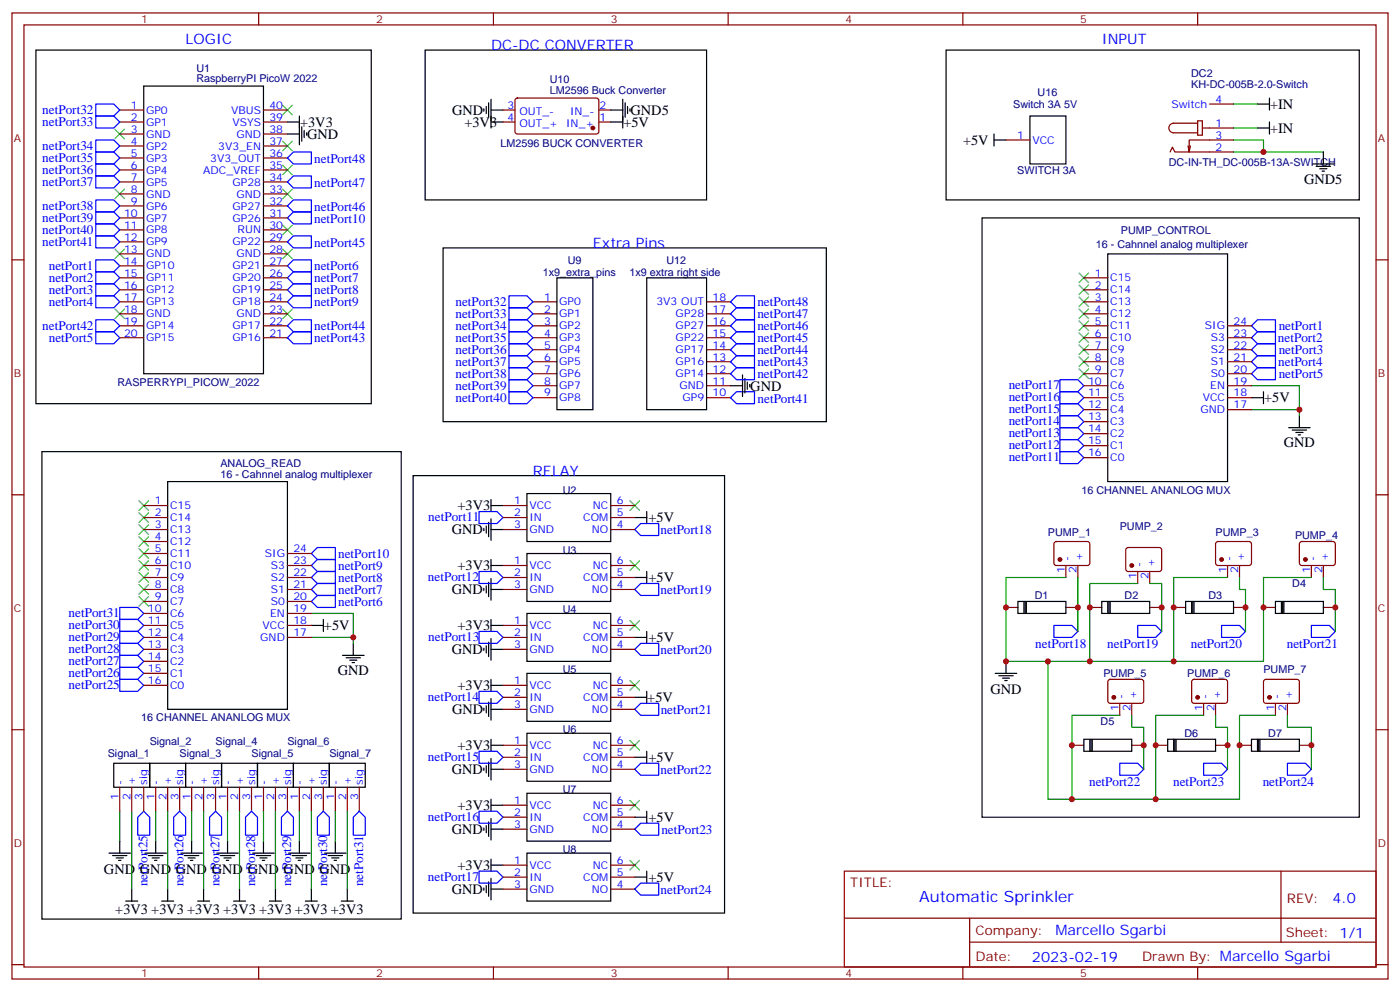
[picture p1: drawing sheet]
<svg xmlns="http://www.w3.org/2000/svg" width="412mm" height="292mm" viewBox="0 0 412 292" stroke-linecap="round" stroke-linejoin="round" font-family="sans-serif">
<g fill="none" stroke="#870000" stroke-width=".35">
<path d="M3.5 3.8h405.4v284.3h-405.4zM7.1 7.3h398.2v277.3h-398.2zM76.2 3.8v3.5M145.3 3.8v3.5M214.5 3.8v3.5M283.6 3.8v3.5M352.8 3.8v3.5M35.3 32.4h7M35.3 35.9h7M35.3 39.4h7M77.6 32.4h7.1M77.6 35.9h7.1"/>
<path d="M77.6 39.4h7.1M148.2 32.4h3.5M148.2 35.9h3.5M151.9 29.1l.5-.2h23.6l.4 .7-.1 9.4-.6 .4h-23.6l-.4-.7v-9.1zM176.4 32.4h3.5M176.4 35.9h3.5M352.8 35.6h1.4v4.2h-1.4zM352.8 36.3h-7.1a1.41 1.41 0 0 0-1.4 1.4 1.41 1.41 0 0 0 1.4 1.4h7.1M354.2 37.7h9.2M356.3 30.6h7.1M35.3 43h7M35.3 46.5h7"/>
<path d="M35.3 50h7M35.3 53.6h7M35.3 57.1h7M77.6 43h7.1M77.6 46.5h7.1M77.6 50h7.1M77.6 53.6h7.1M77.6 57.1h7.1M296.3 41.2h7.1M344.7 44.7l.7-1.4 .7 1.4h17.3M350.7 43l-.4 1.7M363.4 41.2h-13.1v3.5l-.3-1.7"/>
<path d="M3.5 76.5h3.6M35.3 60.6h7M35.3 64.1h7M35.3 67.7h7M35.3 71.2h7M35.3 74.7h7M35.3 78.2h7M77.6 60.6h7.1M77.6 64.1h7.1M77.6 67.7h7.1M77.6 71.2h7.1M77.6 74.7h7.1"/>
<path d="M77.6 78.2h7.1M405.3 76.5h3.6M35.3 81.8h7M35.3 85.3h7M35.3 88.8h7M35.3 92.4h7M35.3 95.9h7M35.3 99.4h7M77.6 81.8h7.1M77.6 85.3h7.1M77.6 88.8h7.1M77.6 92.4h7.1"/>
<path d="M77.6 95.9h7.1M77.6 99.4h7.1M157 88.8h7M157 92.4h7M157 95.9h7M157 99.4h7M208.1 88.8h7.1M208.1 92.4h7.1M208.1 95.9h7.1M208.1 99.4h7.1M319.3 81.8h7M319.3 85.3h7"/>
<path d="M319.3 88.8h7M319.3 92.4h7M319.3 95.9h7M319.3 99.4h7M361.6 95.9h7.1M361.6 99.4h7.1M157 102.9h7M157 106.5h7M157 110h7M157 113.5h7M157 117.1h7M208.1 102.9h7.1"/>
<path d="M208.1 106.5h7.1M208.1 110h7.1M208.1 113.5h7.1M208.1 117.1h7.1M319.3 102.9h7M319.3 106.5h7M319.3 110h7M319.3 113.5h7M319.3 117.1h7M361.6 102.9h7.1M361.6 106.5h7.1M361.6 110h7.1"/>
<path d="M361.6 113.5h7.1M361.6 117.1h7.1M319.3 120.6h7M319.3 124.1h7M319.3 127.6h7M319.3 131.2h7M319.3 134.7h7M361.6 120.6h7.1M3.5 145.6h3.6M42.3 148.8h7.1M42.3 152.3h7.1M42.3 155.9h7.1"/>
<path d="M42.3 159.4h7.1M148.2 148.8h7M148.2 152.3h7M148.2 155.9h7M179.9 148.8h7.1M179.9 152.3h7.1M179.9 155.9h7.1M310.7 159.6l.4-.2h9.5l.4 .7v5.9l-.7 .4h-9.4l-.5-.7v-5.6zM358.3 159.6l.5-.2h9.4l.5 .7-.1 5.9-.7 .4h-9.4l-.4-.7v-5.6zM383 159.6l.5-.2h9.4l.4 .7v5.9l-.7 .4h-9.4l-.4-.7v-5.6zM405.3 145.6h3.6M42.3 166.4h7.1"/>
<path d="M42.3 170h7.1M42.3 173.5h7.1M42.3 162.9h7.1M42.3 177h7.1M84.7 166.4h7M84.7 170h7M84.7 173.5h7M84.7 162.9h7M84.7 177h7M148.2 166.4h7M148.2 170h7M148.2 173.5h7"/>
<path d="M179.9 166.4h7.1M179.9 170h7.1M179.9 173.5h7.1M296.3 178.8h3.6M314 166.4v3.6M314 178.8h3.5M317.5 166.4v3.6M321 178.8h3.6M331.8 161.4l.5-.3 9.5 .1 .4 .7-.1 5.9-.6 .4-9.5-.1-.4-.6v-5.6zM335.1 168.2v3.5M338.7 168.2v3.5M338.7 178.8h3.5"/>
<path d="M345.7 178.8h3.5M361.6 166.4v3.6M363.4 178.8h3.5M365.1 166.4v3.6M372.2 178.8h3.5M386.3 166.4v3.6M389.8 166.4v3.6M389.8 178.8h3.5M42.3 184.1h7.1M42.3 187.6h7.1M42.3 191.1h7.1M42.3 180.6h7.1"/>
<path d="M42.3 194.7h7.1M42.3 198.2h7.1M84.7 184.1h7M84.7 187.6h7M84.7 180.6h7M148.2 184.1h7M148.2 187.6h7M148.2 191.1h7M179.9 184.1h7.1M179.9 187.6h7.1M179.9 191.1h7.1M3.5 214.8h3.6"/>
<path d="M42.3 201.7h7.1M148.2 201.7h7M148.2 205.2h7M148.2 208.8h7M148.2 219.4h7M179.9 201.7h7.1M179.9 205.2h7.1M179.9 208.8h7.1M179.9 219.4h7.1M315.7 219.4h3.6M326.6 200.2l.4-.2h9.5l.4 .7-.1 5.9-.6 .4-9.4-.1-.5-.6v-5.6zM329.8 207v3.5"/>
<path d="M333.4 207v3.5M333.4 219.4h3.5M340.4 219.4h3.6M351.2 200.2l.5-.2h9.5l.4 .7-.1 5.9-.6 .4-9.5-.1-.4-.6v-5.6zM354.5 207v3.5M358.1 207v3.5M358.1 219.4h3.5M365.1 219.4h3.6M372.4 200.2l.5-.2h9.4l.5 .7-.1 5.9-.6 .4-9.5-.1-.4-.6v-5.6zM375.7 207v3.5M379.2 207v3.5M382.8 219.4h3.5"/>
<path d="M405.3 214.8h3.6M35.3 231.7v7.1M38.8 231.7v7.1M42.3 231.7v7.1M45.9 231.7v7.1M49.4 231.7v7.1M52.9 231.7v7.1M56.4 231.7v7.1M60 231.7v7.1M63.5 231.7v7.1M67 231.7v7.1M70.6 231.7v7.1"/>
<path d="M74.1 231.7v7.1M77.6 231.7v7.1M81.1 231.7v7.1M84.7 231.7v7.1M88.2 231.7v7.1M91.7 231.7v7.1M95.2 231.7v7.1M98.8 231.7v7.1M102.3 231.7v7.1M105.8 231.7v7.1M148.2 222.9h7M148.2 226.4h7"/>
<path d="M148.2 237h7M179.9 222.9h7.1M179.9 226.4h7.1M179.9 237h7.1M148.2 240.5h7M148.2 244.1h7M148.2 254.6h7M148.2 258.2h7M179.9 240.5h7.1M179.9 244.1h7.1M179.9 254.6h7.1M179.9 258.2h7.1"/>
<path d="M248.7 256.4h156.6v28.2h-156.6zM377.3 256.4v20.9M148.2 261.7h7M179.9 261.7h7.1M248.7 270.2h156.5M285.6 277.3h119.6M285.6 270.2v14.2M3.5 283.9h3.6M76.2 284.6v3.5M145.3 284.6v3.5M214.5 284.6v3.5M283.6 284.6v3.5"/>
<path d="M352.8 284.6v3.5M405.3 283.9h3.6"/>
</g>
<g fill="none" stroke="#00f" stroke-width=".35">
<path d="M28.2 30.6h5.3l1.8 1.8-1.8 1.7h-5.3zM28.2 34.1h5.3l1.8 1.8-1.8 1.8h-5.3zM28.2 41.2h5.3l1.8 1.8-1.8 1.7h-5.3zM28.2 44.7h5.3l1.8 1.8-1.8 1.8h-5.3zM28.2 48.3h5.3l1.8 1.7-1.8 1.8h-5.3zM28.2 51.8h5.3l1.8 1.8-1.8 1.7h-5.3zM28.2 58.8h5.3l1.8 1.8-1.8 1.8h-5.3zM84.7 53.6l1.7-1.8h5.3v3.5h-5.3zM84.7 46.5l1.7-1.8h5.3v3.6h-5.3zM28.2 76.5h5.3l1.8 1.7-1.8 1.8h-5.3zM28.2 62.4h5.3l1.8 1.7-1.8 1.8h-5.3zM28.2 65.9h5.3l1.8 1.8-1.8 1.7h-5.3z"/>
<path d="M28.2 69.4h5.3l1.8 1.8-1.8 1.8h-5.3zM84.7 78.2l1.7-1.7h5.3v3.5h-5.3zM84.7 64.1l1.7-1.7h5.3v3.5h-5.3zM84.7 71.2l1.7-1.8h5.3v3.6h-5.3zM84.7 60.6l1.7-1.8h5.3v3.6h-5.3zM28.2 97.6h5.3l1.8 1.8-1.8 1.8h-5.3zM28.2 87.1h5.3l1.8 1.7-1.8 1.8h-5.3zM28.2 83.5h5.3l1.8 1.8-1.8 1.8h-5.3zM28.2 80h5.3l1.8 1.8-1.8 1.7h-5.3zM28.2 94.1h5.3l1.8 1.8-1.8 1.7h-5.3zM84.7 81.8l1.7-1.8h5.3v3.5h-5.3zM84.7 85.3l1.7-1.8h5.3v3.6h-5.3z"/>
<path d="M84.7 88.8l1.7-1.7h5.3v3.5h-5.3zM84.7 95.9l1.7-1.8h5.3v3.5h-5.3zM86.4 97.6h5.3v3.6h-5.3l-1.7-1.8zM149.9 87.1h5.3l1.8 1.7-1.8 1.8h-5.3zM149.9 90.6h5.3l1.8 1.8-1.8 1.7h-5.3zM149.9 94.1h5.3l1.8 1.8-1.8 1.7h-5.3zM149.9 97.6h5.3l1.8 1.8-1.8 1.8h-5.3zM215.2 88.8l1.8-1.7h5.2v3.5h-5.2zM215.2 92.4l1.8-1.8h5.2v3.5h-5.2zM215.2 95.9l1.8-1.8h5.2v3.5h-5.2zM217 97.6h5.2v3.6h-5.2l-1.8-1.8zM370.4 94.1h5.3v3.5h-5.3l-1.7-1.7z"/>
<path d="M370.4 97.6h5.3v3.6h-5.3l-1.7-1.8zM149.9 101.2h5.3l1.8 1.7-1.8 1.8h-5.3zM149.9 104.7h5.3l1.8 1.8-1.8 1.7h-5.3zM149.9 108.2h5.3l1.8 1.8-1.8 1.8h-5.3zM149.9 111.8h5.3l1.8 1.7-1.8 1.8h-5.3zM149.9 115.3h5.3l1.8 1.8-1.8 1.7h-5.3zM215.2 102.9l1.8-1.7h5.2v3.5h-5.2zM215.2 106.5l1.8-1.8h5.2v3.5h-5.2zM215.2 110l1.8-1.8h5.2v3.6h-5.2zM217 115.3h5.2v3.5h-5.2l-1.8-1.7zM312.2 118.8h5.3l1.8 1.8-1.8 1.7h-5.3zM312.2 115.3h5.3l1.8 1.8-1.8 1.7h-5.3z"/>
<path d="M312.2 111.8h5.3l1.8 1.7-1.8 1.8h-5.3zM368.7 102.9l1.7-1.7h5.3v3.5h-5.3zM368.7 110l1.7-1.8h5.3v3.6h-5.3zM370.4 104.7h5.3v3.5h-5.3l-1.7-1.7zM312.2 132.9h5.3l1.8 1.8-1.8 1.8h-5.3zM312.2 129.4h5.3l1.8 1.8-1.8 1.7h-5.3zM312.2 125.9h5.3l1.8 1.7-1.8 1.8h-5.3zM312.2 122.3h5.3l1.8 1.8-1.8 1.8h-5.3zM141.1 150.6h5.3l1.8 1.7-1.8 1.8h-5.3zM187 155.9l1.7-1.8h5.3v3.5h-5.3zM35.3 178.8h5.3l1.7 1.8-1.7 1.7h-5.3zM91.7 162.9l1.8-1.8h5.3v3.6h-5.3z"/>
<path d="M91.7 177l1.8-1.7h5.3v3.5h-5.3zM91.7 173.5l1.8-1.8h5.3v3.6h-5.3zM93.5 168.2h5.3v3.5h-5.3l-1.8-1.7zM93.5 164.7h5.3v3.5h-5.3l-1.8-1.8zM141.1 168.2h5.3l1.8 1.8-1.8 1.7h-5.3zM187 173.5l1.7-1.8h5.3v3.6h-5.3zM35.3 200h5.3l1.7 1.7-1.7 1.8h-5.3zM35.3 196.4h5.3l1.7 1.8-1.7 1.8h-5.3zM35.3 192.9h5.3l1.7 1.8-1.7 1.7h-5.3zM35.3 189.4h5.3l1.7 1.7-1.7 1.8h-5.3zM35.3 185.8h5.3l1.7 1.8-1.7 1.8h-5.3zM35.3 182.3h5.3l1.7 1.8-1.7 1.7h-5.3z"/>
<path d="M141.1 185.8h5.3l1.8 1.8-1.8 1.8h-5.3zM187 191.1l1.7-1.7h5.3v3.5h-5.3zM310.4 184.1h5.3l1.8 1.7-1.8 1.8h-5.3zM335.1 184.1h5.3l1.8 1.7-1.8 1.8h-5.3zM359.8 184.1h5.3l1.8 1.7-1.8 1.8h-5.3zM386.3 184.1h5.3l1.7 1.7-1.7 1.8h-5.3zM141.1 203.5h5.3l1.8 1.7-1.8 1.8h-5.3zM187 208.8l1.7-1.8h5.3v3.5h-5.3zM42.3 238.8l1.8 1.7v5.3h-3.5v-5.3zM52.9 238.8l1.8 1.7v5.3h-3.5v-5.3zM63.5 238.8l1.8 1.7v5.3h-3.6v-5.3zM74.1 238.8l1.7 1.7v5.3h-3.5v-5.3z"/>
<path d="M84.7 238.8l1.7 1.7v5.3h-3.5v-5.3zM95.2 238.8l1.8 1.7v5.3h-3.5v-5.3zM105.8 238.8l1.8 1.7v5.3h-3.5v-5.3zM141.1 221.1h5.3l1.8 1.8-1.8 1.7h-5.3zM141.1 238.8h5.3l1.8 1.7-1.8 1.8h-5.3zM187 226.4l1.7-1.8h5.3v3.6h-5.3zM329.8 224.6h5.3l1.8 1.8-1.8 1.8h-5.3zM354.5 224.6h5.3l1.8 1.8-1.8 1.8h-5.3zM379.2 224.6h5.3l1.8 1.8-1.8 1.8h-5.3zM141.1 256.4h5.3l1.8 1.8-1.8 1.7h-5.3zM187 244.1l1.7-1.8h5.3v3.5h-5.3zM188.7 259.9h5.3v3.6h-5.3l-1.7-1.8z"/>
</g>
<g fill="none" stroke="#000" stroke-width=".35">
<path d="M10.6 14.7h98.8v104.1h-98.8zM125.2 14.7h82.9v44.1h-82.9zM278.7 14.7h121.7v44.1h-121.7zM42.3 25.3h35.3v84.7h-35.3zM84.7 35.9h3.5M84.7 39.4h3.5M88.2 34.1v8.5M88.9 37.3v4.3M89.6 38.4v2.1M90.3 39.1v.7M142.5 32v.7M143.2 31.3v2.1"/>
<path d="M143.9 30.3v4.2M144.6 29.2v8.5M144.6 35.9h3.6M144.6 32.4h3.6M179.9 35.9h3.5M179.9 32.4h3.5M183.4 29.2v8.5M184.1 30.3v4.2M184.9 31.3v2.1M185.6 32v.7M292.8 39.4v3.6M303.4 34.1h10.6v14.2h-10.6z"/>
<path d="M370.4 37.7h3.5M370.4 30.6h3.5M373.9 28.9v3.5M373.9 35.9v3.5M292.8 41.2h3.5M386.6 48.3h6.4M387.7 49h4.2M388.8 49.7h2.1M389.5 50.4h.7M389.8 44.7v3.6M130.5 73h112.9v51.1h-112.9zM289.3 64.1h111.1v176.4h-111.1z"/>
<path d="M326.3 74.7h35.3v67h-35.3zM164 81.8h10.6v38.8h-10.6zM190.5 81.8h17.6v38.8h-17.6zM215.2 113.5h3.5M218.7 110.3v6.4M219.4 111.4v4.2M220.1 112.5v2.1M220.8 113.2v.7M368.7 117.1h3.5M372.2 115.3v3.5M12.3 132.9h105.9v137.6h-105.9zM121.7 140h91.7v128.7h-91.7z"/>
<path d="M379.6 125.9h6.3M380.6 126.6h4.3M381.7 127.3h2.1M382.4 128h.7M382.8 122.3v3.6M49.4 141.7h35.3v67.1h-35.3zM142.5 155.5v.7M143.2 154.8v2.1M143.9 153.7v4.3M144.6 155.9h3.6M144.6 147v3.6M144.6 152.7v6.3"/>
<path d="M144.6 148.8h3.6M155.2 145.3h24.7v14.1h-24.7zM187 152.3h3.5M190.5 150.6v3.5M142.5 173.1v.7M143.2 172.4v2.2M143.9 171.4v4.2M144.6 164.7v3.5M144.6 170.3v6.4M144.6 173.5h3.6M144.6 166.4h3.6M155.2 162.9h24.7v14.1h-24.7z"/>
<path d="M187 170h3.5M190.5 168.2v3.5M299.9 177h14.1v3.6h-14.1zM301.6 177v3.6M302 177v3.6M302.3 177v3.6M324.6 177h14.1v3.6h-14.1zM326.3 177v3.6M326.7 177v3.6M327 177v3.6M349.2 177h14.2v3.6h-14.2zM351 177v3.6"/>
<path d="M351.4 177v3.6M351.7 177v3.6M375.7 177h14.1v3.6h-14.1zM377.5 177v3.6M377.8 177v3.6M378.2 177v3.6M91.7 184.1h3.5M95.2 182.3v3.5M100.9 192.9h6.3M102 193.6h4.2M103 194.3h2.1M103.7 195h.7"/>
<path d="M104.1 189.4v3.5M142.5 190.8v.7M143.2 190.1v2.1M143.9 189v4.3M144.6 184.1h3.6M144.6 182.3v3.5M144.6 188v6.3M144.6 200v3.5M144.6 191.1h3.6M155.2 180.6h24.7v14.1h-24.7zM155.2 198.2h24.7v14.1h-24.7zM187 187.6h3.5"/>
<path d="M190.5 185.8v3.6M293.2 198.2h6.3M294.2 198.9h4.2M295.3 199.6h2.1M296.3 194.7v3.5M142.5 208.4v.7M143.2 207.7v2.1M143.9 206.7v4.2M144.6 205.6v6.3M144.6 217.6v3.5M144.6 208.8h3.6M144.6 201.7h3.6"/>
<path d="M144.6 219.4h3.6M155.2 215.8h24.7v14.1h-24.7zM187 205.2h3.5M190.5 203.5v3.5M296 200.3h.7M319.3 217.6h14.1v3.5h-14.1zM321 217.6v3.5M321.4 217.6v3.5M321.7 217.6v3.5M344 217.6h14.1v3.5h-14.1zM345.7 217.6v3.5M346.1 217.6v3.5"/>
<path d="M346.4 217.6v3.5M368.7 217.6h14.1v3.5h-14.1zM370.4 217.6v3.5M370.8 217.6v3.5M371.1 217.6v3.5M33.5 224.6h10.6v7.1h-10.6zM44.1 224.6h10.6v7.1h-10.6zM54.7 224.6h10.6v7.1h-10.6zM65.3 224.6h10.5v7.1h-10.5zM75.8 224.6h10.6v7.1h-10.6zM86.4 224.6h10.6v7.1h-10.6zM97 224.6h10.6v7.1h-10.6z"/>
<path d="M142.5 226.1v.7M143.2 225.4v2.1M143.9 224.3v4.2M144.6 223.2v6.4M144.6 235.2v3.6M144.6 226.4h3.6M144.6 237h3.6M155.2 233.5h24.7v14.1h-24.7zM187 222.9h3.5M190.5 221.1v3.5M190.5 238.8v3.5M32.1 251.1h6.4"/>
<path d="M33.2 251.8h4.2M34.2 252.5h2.1M34.9 253.2h.7M35.3 247.6v3.5M42.7 251.1h6.3M43.7 251.8h4.3M44.8 252.5h2.1M45.5 253.2h.7M45.9 247.6v3.5M53.3 251.1h6.3M54.3 251.8h4.3M55.4 252.5h2.1"/>
<path d="M56.1 253.2h.7M56.4 247.6v3.5M63.9 251.1h6.3M64.9 251.8h4.2M66 252.5h2.1M66.7 253.2h.7M67 247.6v3.5M74.4 251.1h6.4M75.5 251.8h4.2M76.6 252.5h2.1M77.3 253.2h.7M77.6 247.6v3.5"/>
<path d="M85 251.1h6.4M86.1 251.8h4.2M87.1 252.5h2.2M87.8 253.2h.7M88.2 247.6v3.5M95.6 251.1h6.4M96.7 251.8h4.2M97.7 252.5h2.1M98.4 253.2h.7M98.8 247.6v3.5M142.5 243.7v.7M143.2 243v2.1"/>
<path d="M143.9 241.9v4.3M143.9 259.6v4.2M144.6 240.9v6.3M144.6 252.9v3.5M144.6 258.5v6.4M144.6 244.1h3.6M144.6 254.6h3.6M155.2 251.1h24.7v14.1h-24.7zM187 240.5h3.5M187 258.2h3.5M190.5 256.4v3.5M37 265.2h3.6"/>
<path d="M38.8 261.7v3.5M47.6 265.2h3.6M49.4 261.7v3.5M58.2 265.2h3.5M60 261.7v3.5M68.8 265.2h3.5M70.6 261.7v3.5M79.4 265.2h3.5M81.1 261.7v3.5M90 265.2h3.5M91.7 261.7v3.5M100.5 265.2h3.6"/>
<path d="M102.3 261.7v3.5M142.5 261.3v.7M143.2 260.6v2.1M144.6 261.7h3.6"/>
</g>
<g fill="none" stroke="#008700" stroke-width=".35">
<path d="M363.4 30.6h7M363.4 37.7h7M363.4 41.2h8.8v3.5M363.4 44.7h26.4M368.7 113.5h14.1v8.8M368.7 120.6h14.1M314 170h-17.7v24.7h75.9v-24.7h14.1M317.5 170v15.8M335.1 171.7h-14.1v23M338.7 171.7h3.5v14.1M361.6 170h-15.9v24.7M365.1 170v3.5h1.8v12.3"/>
<path d="M389.8 170v3.5h3.5v12.3M91.7 180.6h12.4v8.8M91.7 187.6h12.4M308.7 194.7v40.5h56.4v-24.7h10.6M329.8 210.5h-14.1v24.7M333.4 210.5v3.6h3.5v12.3M354.5 210.5h-14.1v24.7M358.1 210.5v3.6h3.5v12.3M379.2 210.5v3.6h7.1v12.3M35.3 238.8v8.8M38.8 238.8v22.9M45.9 238.8v8.8"/>
<path d="M49.4 238.8v22.9M56.4 238.8v8.8M60 238.8v22.9M67 238.8v8.8M70.6 238.8v22.9M77.6 238.8v8.8M81.1 238.8v22.9M88.2 238.8v8.8M91.7 238.8v22.9M98.8 238.8v8.8M102.3 238.8v22.9"/>
</g>
<g fill="#870000" stroke="#870000" stroke-width=".35">
<circle cx="312.2" cy="164.7" r=".53"/>
<circle cx="333.4" cy="166.4" r=".53"/>
<circle cx="359.8" cy="164.7" r=".53"/>
<circle cx="384.5" cy="164.7" r=".53"/>
<circle cx="328.1" cy="205.2" r=".53"/>
<circle cx="352.8" cy="205.2" r=".53"/>
<circle cx="373.9" cy="205.2" r=".53"/>
<circle cx="174.6" cy="37.7" r=".53"/>
</g>
<g fill="none" stroke="#3c3" stroke-width=".35">
<path d="M33.9 38l2.8 2.9M36.7 38l-2.8 2.9M83.3 31l2.8 2.8M86.1 31l-2.8 2.8M33.9 55.7l2.8 2.8M36.7 55.7l-2.8 2.8M83.3 41.6l2.8 2.8M83.3 48.6l2.8 2.8M83.3 55.7l2.8 2.8M86.1 41.6l-2.8 2.8M86.1 48.6l-2.8 2.8M86.1 55.7l-2.8 2.8"/>
<path d="M33.9 73.3l2.8 2.8M36.7 73.3l-2.8 2.8M83.3 66.3l2.8 2.8M83.3 73.3l2.8 2.8M86.1 66.3l-2.8 2.8M86.1 73.3l-2.8 2.8M33.9 90.9l2.8 2.9M36.7 90.9l-2.8 2.9M83.3 90.9l2.8 2.9M86.1 90.9l-2.8 2.9M317.9 80.4l2.8 2.8M317.9 83.9l2.8 2.8"/>
<path d="M317.9 87.4l2.8 2.8M317.9 90.9l2.8 2.9M317.9 94.5l2.8 2.8M317.9 98l2.8 2.8M320.7 80.4l-2.8 2.8M320.7 83.9l-2.8 2.8M320.7 87.4l-2.8 2.8M320.7 90.9l-2.8 2.9M320.7 94.5l-2.8 2.8M320.7 98l-2.8 2.8M317.9 101.5l2.8 2.9M317.9 105.1l2.8 2.8"/>
<path d="M317.9 108.6l2.8 2.8M320.7 101.5l-2.8 2.9M320.7 105.1l-2.8 2.8M320.7 108.6l-2.8 2.8M40.9 147.4l2.8 2.8M40.9 150.9l2.8 2.8M40.9 154.4l2.8 2.9M40.9 158l2.8 2.8M43.7 147.4l-2.8 2.8M43.7 150.9l-2.8 2.8M43.7 154.4l-2.8 2.9M43.7 158l-2.8 2.8"/>
<path d="M185.6 147.4l2.8 2.8M188.4 147.4l-2.8 2.8M40.9 161.5l2.8 2.8M40.9 165l2.8 2.9M40.9 168.6l2.8 2.8M40.9 172.1l2.8 2.8M40.9 175.6l2.8 2.8M43.7 161.5l-2.8 2.8M43.7 165l-2.8 2.9M43.7 168.6l-2.8 2.8M43.7 172.1l-2.8 2.8M43.7 175.6l-2.8 2.8"/>
<path d="M185.6 165l2.8 2.9M188.4 165l-2.8 2.9M185.6 182.7l2.8 2.8M188.4 182.7l-2.8 2.8M185.6 200.3l2.8 2.8M185.6 217.9l2.8 2.9M188.4 200.3l-2.8 2.8M188.4 217.9l-2.8 2.9M185.6 235.6l2.8 2.8M188.4 235.6l-2.8 2.8M185.6 253.2l2.8 2.8M188.4 253.2l-2.8 2.8"/>
</g>
<g fill="#c00">
<circle cx="382.8" cy="120.6" r=".88"/>
<circle cx="104.1" cy="187.6" r=".88"/>
<circle cx="372.2" cy="44.7" r=".88"/>
<circle cx="386.3" cy="219.4" r=".88"/>
<circle cx="361.6" cy="219.4" r=".88"/>
<circle cx="336.9" cy="219.4" r=".88"/>
<circle cx="393.3" cy="178.8" r=".88"/>
<circle cx="366.9" cy="178.8" r=".88"/>
<circle cx="342.2" cy="178.8" r=".88"/>
<circle cx="317.5" cy="178.8" r=".88"/>
<circle cx="340.4" cy="219.4" r=".88"/>
<circle cx="315.7" cy="219.4" r=".88"/>
<circle cx="372.2" cy="178.8" r=".88"/>
<circle cx="345.7" cy="178.8" r=".88"/>
<circle cx="321" cy="178.8" r=".88"/>
<circle cx="296.3" cy="194.7" r=".88"/>
<circle cx="345.7" cy="194.7" r=".88"/>
<circle cx="321" cy="194.7" r=".88"/>
<circle cx="308.7" cy="194.7" r=".88"/>
<circle cx="340.4" cy="235.2" r=".88"/>
<circle cx="315.7" cy="235.2" r=".88"/>
<circle cx="365.1" cy="219.4" r=".88"/>
<circle cx="296.3" cy="178.8" r=".88"/>
</g>
<text font-size="4.6" fill="#00f" x="270.8" y="265.4">Automatic Sprinkler</text>
<g font-size="4.2" fill="#00f">
<text x="54.7" y="13">LOGIC</text>
<text x="144.6" y="14.7">DC-DC CONVERTER</text>
<text x="324.6" y="13">INPUT</text>
<text x="174.6" y="73">Extra Pins</text>
<text x="157" y="140">RELAY</text>
<text x="392.5" y="265.7">4.0</text>
<text x="310.9" y="275.2">Marcello Sgarbi</text>
<text x="304" y="283">2023-02-19</text>
</g>
<g font-size="4.2">
<text x="133.2" y="33.8">GND</text>
<text x="185.7" y="33.8">GND5</text>
<text x="374.1" y="32">+IN</text>
<text x="88.4" y="37.3">+3V3</text>
<text x="90.5" y="40.9">GND</text>
<text x="136.8" y="37.3">+3V3</text>
<text x="183.6" y="37.3">+5V</text>
<text x="374.1" y="39.1">+IN</text>
<text x="283.7" y="42.6">+5V</text>
<text x="384.2" y="54.3">GND5</text>
<text x="221" y="114.9">GND</text>
<text x="372.4" y="118.4">+5V</text>
<text x="378.2" y="131.5">GND</text>
<text x="134.8" y="150.2">+3V3</text>
<text x="191" y="153.7">+5V</text>
<text x="133.1" y="157.3">GND</text>
<text x="134.8" y="167.9">+3V3</text>
<text x="191" y="171.4">+5V</text>
<text x="133.1" y="174.9">GND</text>
<text x="95.4" y="185.5">+5V</text>
<text x="134.8" y="185.5">+3V3</text>
<text x="191" y="189">+5V</text>
<text x="133.1" y="192.5">GND</text>
<text x="99.5" y="198.5">GND</text>
<text x="134.8" y="203.1">+3V3</text>
<text x="190.7" y="206.7">+5V</text>
<text x="291.7" y="204.2">GND</text>
<text x="133.2" y="210.2">GND</text>
<text x="134.8" y="220.8">+3V3</text>
<text x="133.1" y="227.8">GND</text>
<text x="191" y="224.3">+5V</text>
<text x="134.8" y="238.4">+3V3</text>
<text x="133.1" y="245.5">GND</text>
<text x="191" y="241.9">+5V</text>
<text x="30.6" y="257.3">GND</text>
<text x="41.2" y="257.3">GND</text>
<text x="51.8" y="257.3">GND</text>
<text x="62.4" y="257.3">GND</text>
<text x="73" y="257.3">GND</text>
<text x="83.5" y="257.3">GND</text>
<text x="94.1" y="257.3">GND</text>
<text x="134.8" y="256">+3V3</text>
<text x="133.1" y="263.1">GND</text>
<text x="191" y="259.6">+5V</text>
<text x="34" y="269.1">+3V3 +3V3 +3V3 +3V3 +3V3 +3V3 +3V3</text>
</g>
<g font-size="3.9" fill="#00f">
<text x="12.5" y="33.5">netPort32</text>
<text x="12.5" y="37.1">netPort33</text>
<text x="12.5" y="44.1">netPort34</text>
<text x="12.5" y="47.7">netPort35</text>
<text x="92.6" y="47.9">netPort48</text>
<text x="12.5" y="51.2">netPort36</text>
<text x="12.5" y="54.7">netPort37</text>
<text x="92.6" y="54.9">netPort47</text>
<text x="12.5" y="61.8">netPort38</text>
<text x="12.5" y="65.3">netPort39</text>
<text x="92.5" y="65.5">netPort10</text>
<text x="92.6" y="62">netPort46</text>
<text x="12.5" y="68.8">netPort40</text>
<text x="12.5" y="72.4">netPort41</text>
<text x="92.6" y="72.6">netPort45</text>
<text x="14.4" y="82.9">netPort2</text>
<text x="14.4" y="79.4">netPort1</text>
<text x="92.5" y="79.6">netPort6</text>
<text x="92.5" y="83.1">netPort7</text>
<text x="14.4" y="90">netPort4</text>
<text x="14.4" y="86.5">netPort3</text>
<text x="92.5" y="86.7">netPort8</text>
<text x="134.2" y="90">netPort32</text>
<text x="92.5" y="90.2">netPort9</text>
<text x="134.2" y="93.5">netPort33</text>
<text x="223.1" y="90.2">netPort48</text>
<text x="223.1" y="93.7">netPort47</text>
<text x="12.5" y="97">netPort42</text>
<text x="14.4" y="100.6">netPort5</text>
<text x="92.6" y="100.8">netPort43</text>
<text x="92.6" y="97.3">netPort44</text>
<text x="134.2" y="97">netPort34</text>
<text x="134.2" y="100.6">netPort35</text>
<text x="223.1" y="100.8">netPort45</text>
<text x="223.1" y="97.3">netPort46</text>
<text x="376.4" y="100.7">netPort2</text>
<text x="376.7" y="97.2">netPort1</text>
<text x="134.2" y="104.1">netPort36</text>
<text x="134.2" y="107.6">netPort37</text>
<text x="223.1" y="107.8">netPort43</text>
<text x="223.1" y="104.3">netPort44</text>
<text x="376.5" y="107.8">netPort4</text>
<text x="376.7" y="104.3">netPort3</text>
<text x="134.2" y="111.2">netPort38</text>
<text x="223.1" y="111.4">netPort42</text>
<text x="376.7" y="111.4">netPort5</text>
<text x="134.2" y="114.7">netPort39</text>
<text x="134.2" y="118.2">netPort40</text>
<text x="223.2" y="118.5">netPort41</text>
<text x="297.1" y="118.2">netPort16</text>
<text x="297.1" y="114.6">netPort17</text>
<text x="297.1" y="125.2">netPort14</text>
<text x="297.1" y="121.7">netPort15</text>
<text x="297.1" y="128.7">netPort13</text>
<text x="297.1" y="135.8">netPort11</text>
<text x="297.1" y="132.3">netPort12</text>
<text x="126.2" y="153.4">netPort11</text>
<text x="194.6" y="157.2">netPort18</text>
<text x="99.6" y="164.3">netPort10</text>
<text x="99.6" y="167.8">netPort9</text>
<text x="99.6" y="171.3">netPort8</text>
<text x="126.1" y="171">netPort12</text>
<text x="99.6" y="178.4">netPort6</text>
<text x="99.6" y="174.9">netPort7</text>
<text x="194.6" y="174.9">netPort19</text>
<text x="20.2" y="185.2">netPort30</text>
<text x="20.2" y="181.7">netPort31</text>
<text x="20.2" y="188.7">netPort29</text>
<text x="126.1" y="188.7">netPort13</text>
<text x="305" y="190.6">netPort18</text>
<text x="326.2" y="190.7">netPort19</text>
<text x="350.8" y="190.7">netPort20</text>
<text x="379" y="190.6">netPort21</text>
<text x="20.2" y="195.8">netPort27</text>
<text x="20.2" y="192.2">netPort28</text>
<text x="194.6" y="192.5">netPort20</text>
<text x="20.2" y="202.8">netPort25</text>
<text x="20.2" y="199.3">netPort26</text>
<text x="126" y="206.3">netPort14</text>
<text x="194.6" y="210.1">netPort21</text>
<text x="126" y="224">netPort15</text>
<text x="194.6" y="227.8">netPort22</text>
<text x="320.8" y="231.2">netPort22</text>
<text x="345.6" y="231.2">netPort23</text>
<text x="372" y="231.2">netPort24</text>
<text x="126" y="241.6">netPort16</text>
<text x="194.8" y="245.4">netPort23</text>
<text x="43.4" y="260.9" transform="rotate(-90 43.4 260.9)">netPort25</text>
<text x="54" y="260.9" transform="rotate(-90 54 260.9)">netPort26</text>
<text x="64.6" y="260.9" transform="rotate(-90 64.6 260.9)">netPort27</text>
<text x="75.2" y="260.9" transform="rotate(-90 75.2 260.9)">netPort28</text>
<text x="85.8" y="260.9" transform="rotate(-90 85.8 260.9)">netPort29</text>
<text x="96.4" y="260.9" transform="rotate(-90 96.4 260.9)">netPort30</text>
<text x="106.9" y="260.9" transform="rotate(-90 106.9 260.9)">netPort31</text>
<text x="126" y="259.3">netPort17</text>
<text x="194.6" y="263">netPort24</text>
</g>
<g font-size="3.9" fill="#800">
<text x="250.5" y="261">TITLE:</text>
<text x="379.1" y="265.7">REV:</text>
<text x="287.4" y="275.2">Company:</text>
<text x="378.7" y="275.8">Sheet: 1/1</text>
<text x="287.4" y="282.9">Date:</text>
<text x="336.4" y="282.9">Drawn By: Marcello Sgarbi</text>
</g>
<g font-size="3.2" fill="#800">
<text x="41.6" y="6.8">1</text>
<text x="110.8" y="6.8">2</text>
<text x="179.9" y="6.8">3</text>
<text x="249.1" y="6.8">4</text>
<text x="318.2" y="6.8">5</text>
<text x="4.1" y="41.9">A</text>
<text x="405.9" y="41.9">A</text>
<text x="4.1" y="111.1">B</text>
<text x="405.9" y="111.1">B</text>
<text x="4.1" y="180.2">C</text>
<text x="405.9" y="180.2">C</text>
<text x="4.1" y="249.3">D</text>
<text x="405.9" y="249.3">D</text>
<text x="41.6" y="287.6">1</text>
<text x="110.8" y="287.6">2</text>
<text x="179.9" y="287.6">3</text>
<text x="249.1" y="287.6">4</text>
<text x="318.2" y="287.6">5</text>
</g>
<g font-size="3.2" fill="#000080">
<text x="57.9" y="21.1">U1</text>
<text x="350.9" y="22.7">DC2</text>
<text x="57.9" y="24.3">RaspberryPI PicoW 2022</text>
<text x="161.9" y="27.8">LM2596 Buck Converter</text>
<text x="161.9" y="24.6">U10</text>
<text x="305.7" y="28.2">U16</text>
<text x="350.9" y="25.9">KH-DC-005B-2.0-Switch</text>
<text x="298.5" y="31.8">Switch 3A 5V</text>
<text x="147.5" y="43.2">LM2596 BUCK CONVERTER</text>
<text x="299.7" y="51.2">SWITCH 3A</text>
<text x="344.3" y="49">DC-IN-TH_DC-005B-13A-SWITCH</text>
<text x="330.2" y="68.9">PUMP_CONTROL</text>
<text x="167.2" y="77.6">U9</text>
<text x="196.3" y="77.6">U12</text>
<text x="322.8" y="73">16 - Cahnnel analog multiplexer</text>
<text x="159.9" y="81.1">1x9_extra_pins</text>
<text x="185.4" y="81.1">1x9 extra right side</text>
<text x="34.6" y="113.5">RASPERRYPI_PICOW_2022</text>
<text x="64.9" y="137.5">ANALOG_READ</text>
<text x="64.9" y="140.7">16 - Cahnnel analog multiplexer</text>
<text x="165.8" y="145.3">U2</text>
<text x="318.6" y="145.3">16 CHANNEL ANANLOG MUX</text>
<text x="329.8" y="155.9">PUMP_2</text>
<text x="308.7" y="157.6">PUMP_1</text>
<text x="358.1" y="157.6">PUMP_3</text>
<text x="381.5" y="158.7">PUMP_4</text>
<text x="165.8" y="162.9">U3</text>
<text x="380.7" y="172.8">D4</text>
<text x="304.8" y="176.4">D1</text>
<text x="331.3" y="176.4">D2</text>
<text x="356" y="176.4">D3</text>
<text x="165.8" y="180.6">U4</text>
<text x="165.8" y="198.2">U5</text>
<text x="325" y="199.3">PUMP_5</text>
<text x="349.7" y="199.4">PUMP_6</text>
<text x="372.2" y="198.2">PUMP_7</text>
<text x="41.6" y="212.3">16 CHANNEL ANANLOG MUX</text>
<text x="165.8" y="215.8">U6</text>
<text x="324.2" y="213.5">D5</text>
<text x="44.1" y="219.4">Signal_2</text>
<text x="63.5" y="219.4">Signal_4</text>
<text x="84.7" y="219.4">Signal_6</text>
<text x="348.9" y="217">D6</text>
<text x="373.6" y="217">D7</text>
<text x="31.7" y="222.9">Signal_1</text>
<text x="52.9" y="222.9">Signal_3</text>
<text x="74.1" y="222.9">Signal_5</text>
<text x="97" y="222.9">Signal_7</text>
<text x="165.8" y="233.5">U7</text>
<text x="165.8" y="251.1">U8</text>
</g>
<g font-size="3.2" fill="#00f">
<text x="38.6" y="32">1</text>
<text x="38.6" y="35.6">2</text>
<text x="43" y="33.4">GP0</text>
<text x="68.1" y="33.4">VBUS</text>
<text x="79.4" y="35.6">39</text>
<text x="79.4" y="32">40</text>
<text x="149.5" y="32">3</text>
<text x="149.5" y="35.6">4</text>
<text x="153" y="33.8">OUT_-</text>
<text x="167.9" y="33.8">IN_-</text>
<text x="176.6" y="35.6">1</text>
<text x="176.6" y="32">2</text>
<text x="345.1" y="31.7">Switch</text>
<text x="358.1" y="30.3">4</text>
<text x="38.6" y="39.1">3</text>
<text x="43" y="37">GP1</text>
<text x="43" y="40.5">GND</text>
<text x="68.4" y="37">VSYS</text>
<text x="69.6" y="40.5">GND</text>
<text x="79.4" y="39.1">38</text>
<text x="153" y="37.3">OUT_+</text>
<text x="166.8" y="37.3">IN_+</text>
<text x="299.6" y="40.9">1</text>
<text x="358.1" y="40.9">3</text>
<text x="358.1" y="37.3">1</text>
<text x="38.6" y="42.6">4</text>
<text x="38.6" y="46.1">5</text>
<text x="43" y="44">GP2</text>
<text x="43" y="47.6">GP3</text>
<text x="61.9" y="47.6">3V3_OUT</text>
<text x="64.3" y="44">3V3_EN</text>
<text x="79.4" y="46.1">36</text>
<text x="79.4" y="42.6">37</text>
<text x="304.1" y="42.3">VCC</text>
<text x="358.1" y="44.4">2</text>
<text x="38.6" y="49.7">6</text>
<text x="38.6" y="53.2">7</text>
<text x="43" y="51.1">GP4</text>
<text x="59.9" y="51.1">ADC_VREF</text>
<text x="79.4" y="53.2">34</text>
<text x="79.4" y="49.7">35</text>
<text x="38.6" y="56.7">8</text>
<text x="43" y="54.6">GP5</text>
<text x="43" y="58.1">GND</text>
<text x="68.5" y="54.6">GP28</text>
<text x="69.6" y="58.1">GND</text>
<text x="79.4" y="56.7">33</text>
<text x="36.5" y="63.8">10</text>
<text x="38.6" y="60.3">9</text>
<text x="43" y="61.7">GP6</text>
<text x="43" y="65.2">GP7</text>
<text x="68.5" y="65.2">GP26</text>
<text x="68.5" y="61.7">GP27</text>
<text x="79.4" y="63.8">31</text>
<text x="79.4" y="60.3">32</text>
<text x="36.5" y="67.3">11</text>
<text x="36.5" y="70.8">12</text>
<text x="43" y="68.7">GP8</text>
<text x="70" y="68.7">RUN</text>
<text x="79.4" y="70.8">29</text>
<text x="79.4" y="67.3">30</text>
<text x="36.5" y="74.4">13</text>
<text x="36.5" y="77.9">14</text>
<text x="43" y="72.2">GP9</text>
<text x="43" y="75.8">GND</text>
<text x="68.5" y="72.2">GP22</text>
<text x="69.6" y="75.8">GND</text>
<text x="79.4" y="77.9">27</text>
<text x="79.4" y="74.4">28</text>
<text x="36.5" y="81.4">15</text>
<text x="43" y="79.3">GP10</text>
<text x="43" y="82.8">GP11</text>
<text x="68.5" y="82.8">GP20</text>
<text x="68.5" y="79.3">GP21</text>
<text x="79.4" y="81.4">26</text>
<text x="322.5" y="81.4">1</text>
<text x="327" y="82.8">C15</text>
<text x="36.5" y="84.9">16</text>
<text x="36.5" y="88.5">17</text>
<text x="43" y="86.4">GP12</text>
<text x="43" y="89.9">GP13</text>
<text x="68.5" y="89.9">GP18</text>
<text x="68.5" y="86.4">GP19</text>
<text x="79.4" y="88.5">24</text>
<text x="79.4" y="84.9">25</text>
<text x="160.3" y="88.5">1</text>
<text x="164.7" y="89.9">GP0</text>
<text x="193.3" y="89.9">3V3 OUT</text>
<text x="209.9" y="88.5">18</text>
<text x="322.5" y="84.9">2</text>
<text x="322.5" y="88.5">3</text>
<text x="327" y="86.4">C14</text>
<text x="327" y="89.9">C13</text>
<text x="36.5" y="92">18</text>
<text x="36.5" y="95.5">19</text>
<text x="43" y="93.4">GND</text>
<text x="69.6" y="93.4">GND</text>
<text x="79.4" y="95.5">22</text>
<text x="79.4" y="92">23</text>
<text x="160.3" y="95.5">3</text>
<text x="160.3" y="92">2</text>
<text x="164.7" y="93.4">GP1</text>
<text x="199" y="93.4">GP28</text>
<text x="209.9" y="92">17</text>
<text x="209.9" y="95.5">16</text>
<text x="322.5" y="92">4</text>
<text x="322.5" y="95.5">5</text>
<text x="327" y="93.4">C12</text>
<text x="363.4" y="95.5">24</text>
<text x="36.5" y="99.1">20</text>
<text x="43" y="96.9">GP14</text>
<text x="43" y="100.5">GP15</text>
<text x="68.5" y="100.5">GP16</text>
<text x="68.5" y="96.9">GP17</text>
<text x="79.4" y="99.1">21</text>
<text x="160.3" y="99.1">4</text>
<text x="164.7" y="100.5">GP3</text>
<text x="164.7" y="96.9">GP2</text>
<text x="199" y="96.9">GP27</text>
<text x="199" y="100.5">GP22</text>
<text x="209.9" y="99.1">15</text>
<text x="322.5" y="99.1">6</text>
<text x="327" y="96.9">C11</text>
<text x="327" y="100.5">C10</text>
<text x="354.9" y="96.9">SIG</text>
<text x="356.7" y="100.5">S3</text>
<text x="363.4" y="99.1">23</text>
<text x="160.3" y="106.1">6</text>
<text x="160.3" y="102.6">5</text>
<text x="164.7" y="107.5">GP5</text>
<text x="164.7" y="104">GP4</text>
<text x="199" y="104">GP17</text>
<text x="199" y="107.5">GP16</text>
<text x="209.9" y="102.6">14</text>
<text x="209.9" y="106.1">13</text>
<text x="322.5" y="102.6">7</text>
<text x="322.5" y="106.1">8</text>
<text x="327" y="104">C9</text>
<text x="327" y="107.5">C8</text>
<text x="356.7" y="107.5">S1</text>
<text x="356.7" y="104">S2</text>
<text x="363.4" y="106.1">21</text>
<text x="363.4" y="102.6">22</text>
<text x="160.3" y="113.2">8</text>
<text x="160.3" y="109.6">7</text>
<text x="164.7" y="111.1">GP6</text>
<text x="199" y="111.1">GP14</text>
<text x="209.9" y="109.6">12</text>
<text x="209.9" y="113.2">11</text>
<text x="320.5" y="113.2">10</text>
<text x="322.5" y="109.6">9</text>
<text x="327" y="111.1">C7</text>
<text x="356.7" y="111.1">S0</text>
<text x="363.4" y="113.2">19</text>
<text x="363.4" y="109.6">20</text>
<text x="160.3" y="116.7">9</text>
<text x="164.7" y="118.1">GP8</text>
<text x="164.7" y="114.6">GP7</text>
<text x="200.2" y="114.6">GND</text>
<text x="201" y="118.1">GP9</text>
<text x="209.9" y="116.7">10</text>
<text x="320.5" y="116.7">11</text>
<text x="327" y="114.6">C6</text>
<text x="327" y="118.1">C5</text>
<text x="354.3" y="118.1">VCC</text>
<text x="356.5" y="114.6">EN</text>
<text x="363.4" y="116.7">18</text>
<text x="320.5" y="120.2">12</text>
<text x="320.5" y="123.8">13</text>
<text x="327" y="121.6">C4</text>
<text x="327" y="125.2">C3</text>
<text x="353.6" y="121.6">GND</text>
<text x="363.4" y="120.2">17</text>
<text x="320.5" y="127.3">14</text>
<text x="320.5" y="130.8">15</text>
<text x="327" y="128.7">C2</text>
<text x="320.5" y="134.3">16</text>
<text x="327" y="132.2">C1</text>
<text x="327" y="135.7">C0</text>
<text x="45.6" y="148.4">1</text>
<text x="50.1" y="149.9">C15</text>
<text x="151.4" y="148.4">1</text>
<text x="155.9" y="149.9">VCC</text>
<text x="174.6" y="149.9">NC</text>
<text x="181.7" y="148.4">6</text>
<text x="45.6" y="152">2</text>
<text x="45.6" y="155.5">3</text>
<text x="50.1" y="153.4">C14</text>
<text x="151.4" y="152">2</text>
<text x="151.4" y="155.5">3</text>
<text x="155.9" y="153.4">IN</text>
<text x="171.8" y="153.4">COM</text>
<text x="181.7" y="155.5">4</text>
<text x="181.7" y="152">5</text>
<text x="45.6" y="159">4</text>
<text x="50.1" y="156.9">C13</text>
<text x="50.1" y="160.4">C12</text>
<text x="155.9" y="156.9">GND</text>
<text x="174.3" y="156.9">NO</text>
<text x="45.6" y="162.6">5</text>
<text x="45.6" y="166.1">6</text>
<text x="50.1" y="164">C11</text>
<text x="50.1" y="167.5">C10</text>
<text x="78" y="164">SIG</text>
<text x="79.8" y="167.5">S3</text>
<text x="86.4" y="166.1">23</text>
<text x="86.4" y="162.6">24</text>
<text x="151.4" y="166.1">1</text>
<text x="155.9" y="167.5">VCC</text>
<text x="174.6" y="167.5">NC</text>
<text x="181.7" y="166.1">6</text>
<text x="315.4" y="165.1" transform="rotate(-90 315.4 165.1)">-</text>
<text x="318.9" y="165.1" transform="rotate(-90 318.9 165.1)">+</text>
<text x="336.5" y="166.9" transform="rotate(-90 336.5 166.9)">-</text>
<text x="340.1" y="166.9" transform="rotate(-90 340.1 166.9)">+</text>
<text x="363" y="165.1" transform="rotate(-90 363 165.1)">-</text>
<text x="366.5" y="165.1" transform="rotate(-90 366.5 165.1)">+</text>
<text x="387.7" y="165.1" transform="rotate(-90 387.7 165.1)">-</text>
<text x="391.2" y="165.1" transform="rotate(-90 391.2 165.1)">+</text>
<text x="45.6" y="169.6">7</text>
<text x="45.6" y="173.1">8</text>
<text x="50.1" y="171">C9</text>
<text x="79.8" y="171">S2</text>
<text x="86.4" y="173.1">21</text>
<text x="86.4" y="169.6">22</text>
<text x="151.4" y="169.6">2</text>
<text x="151.4" y="173.1">3</text>
<text x="155.9" y="171">IN</text>
<text x="171.8" y="171">COM</text>
<text x="181.7" y="173.1">4</text>
<text x="181.7" y="169.6">5</text>
<text x="313.6" y="168.6" transform="rotate(-90 313.6 168.6)">1</text>
<text x="317.1" y="168.6" transform="rotate(-90 317.1 168.6)">2</text>
<text x="334.8" y="170.4" transform="rotate(-90 334.8 170.4)">1</text>
<text x="338.3" y="170.4" transform="rotate(-90 338.3 170.4)">2</text>
<text x="361.2" y="168.6" transform="rotate(-90 361.2 168.6)">1</text>
<text x="364.8" y="168.6" transform="rotate(-90 364.8 168.6)">2</text>
<text x="385.9" y="168.6" transform="rotate(-90 385.9 168.6)">1</text>
<text x="389.5" y="168.6" transform="rotate(-90 389.5 168.6)">2</text>
<text x="45.6" y="176.7">9</text>
<text x="50.1" y="174.6">C8</text>
<text x="50.1" y="178.1">C7</text>
<text x="79.8" y="178.1">S0</text>
<text x="79.8" y="174.6">S1</text>
<text x="86.4" y="176.7">20</text>
<text x="155.9" y="174.6">GND</text>
<text x="174.3" y="174.6">NO</text>
<text x="43.6" y="180.2">10</text>
<text x="43.6" y="183.7">11</text>
<text x="50.1" y="181.6">C6</text>
<text x="50.1" y="185.1">C5</text>
<text x="77.4" y="185.1">VCC</text>
<text x="79.6" y="181.6">EN</text>
<text x="86.4" y="183.7">18</text>
<text x="86.4" y="180.2">19</text>
<text x="151.4" y="183.7">1</text>
<text x="155.9" y="185.1">VCC</text>
<text x="174.6" y="185.1">NC</text>
<text x="181.7" y="183.7">6</text>
<text x="43.6" y="187.3">12</text>
<text x="43.6" y="190.8">13</text>
<text x="50.1" y="188.7">C4</text>
<text x="76.7" y="188.7">GND</text>
<text x="86.4" y="187.3">17</text>
<text x="151.4" y="187.3">2</text>
<text x="151.4" y="190.8">3</text>
<text x="155.9" y="188.7">IN</text>
<text x="171.8" y="188.7">COM</text>
<text x="181.7" y="190.8">4</text>
<text x="181.7" y="187.3">5</text>
<text x="43.6" y="194.3">14</text>
<text x="43.6" y="197.8">15</text>
<text x="50.1" y="192.2">C3</text>
<text x="50.1" y="195.7">C2</text>
<text x="155.9" y="192.2">GND</text>
<text x="174.3" y="192.2">NO</text>
<text x="43.6" y="201.4">16</text>
<text x="50.1" y="199.2">C1</text>
<text x="50.1" y="202.8">C0</text>
<text x="151.4" y="201.4">1</text>
<text x="155.9" y="202.8">VCC</text>
<text x="174.6" y="202.8">NC</text>
<text x="181.7" y="201.4">6</text>
<text x="151.4" y="204.9">2</text>
<text x="151.4" y="208.4">3</text>
<text x="155.9" y="206.3">IN</text>
<text x="155.9" y="209.8">GND</text>
<text x="171.8" y="206.3">COM</text>
<text x="174.3" y="209.8">NO</text>
<text x="181.7" y="208.4">4</text>
<text x="181.7" y="204.9">5</text>
<text x="329.5" y="209.2" transform="rotate(-90 329.5 209.2)">1</text>
<text x="331.3" y="205.7" transform="rotate(-90 331.3 205.7)">-</text>
<text x="333" y="209.2" transform="rotate(-90 333 209.2)">2</text>
<text x="334.8" y="205.7" transform="rotate(-90 334.8 205.7)">+</text>
<text x="354.2" y="209.2" transform="rotate(-90 354.2 209.2)">1</text>
<text x="356" y="205.7" transform="rotate(-90 356 205.7)">-</text>
<text x="357.7" y="209.2" transform="rotate(-90 357.7 209.2)">2</text>
<text x="359.5" y="205.7" transform="rotate(-90 359.5 205.7)">+</text>
<text x="375.4" y="209.2" transform="rotate(-90 375.4 209.2)">1</text>
<text x="377.1" y="205.7" transform="rotate(-90 377.1 205.7)">-</text>
<text x="378.9" y="209.2" transform="rotate(-90 378.9 209.2)">2</text>
<text x="380.6" y="205.7" transform="rotate(-90 380.6 205.7)">+</text>
<text x="151.4" y="219">1</text>
<text x="155.9" y="220.4">VCC</text>
<text x="174.6" y="220.4">NC</text>
<text x="181.7" y="219">6</text>
<text x="151.4" y="222.5">2</text>
<text x="151.4" y="226.1">3</text>
<text x="155.9" y="223.9">IN</text>
<text x="155.9" y="227.5">GND</text>
<text x="171.8" y="223.9">COM</text>
<text x="174.3" y="227.5">NO</text>
<text x="181.7" y="226.1">4</text>
<text x="181.7" y="222.5">5</text>
<text x="36.3" y="231" transform="rotate(-90 36.3 231)">-</text>
<text x="39.9" y="231" transform="rotate(-90 39.9 231)">+</text>
<text x="43.4" y="231" transform="rotate(-90 43.4 231)">sig</text>
<text x="46.9" y="231" transform="rotate(-90 46.9 231)">-</text>
<text x="50.4" y="231" transform="rotate(-90 50.4 231)">+</text>
<text x="54" y="231" transform="rotate(-90 54 231)">sig</text>
<text x="57.5" y="231" transform="rotate(-90 57.5 231)">-</text>
<text x="61" y="231" transform="rotate(-90 61 231)">+</text>
<text x="64.6" y="231" transform="rotate(-90 64.6 231)">sig</text>
<text x="68.1" y="231" transform="rotate(-90 68.1 231)">-</text>
<text x="71.6" y="231" transform="rotate(-90 71.6 231)">+</text>
<text x="75.1" y="231" transform="rotate(-90 75.1 231)">sig</text>
<text x="78.7" y="231" transform="rotate(-90 78.7 231)">-</text>
<text x="82.2" y="231" transform="rotate(-90 82.2 231)">+</text>
<text x="85.7" y="231" transform="rotate(-90 85.7 231)">sig</text>
<text x="89.3" y="231" transform="rotate(-90 89.3 231)">-</text>
<text x="92.8" y="231" transform="rotate(-90 92.8 231)">+</text>
<text x="96.3" y="231" transform="rotate(-90 96.3 231)">sig</text>
<text x="99.8" y="231" transform="rotate(-90 99.8 231)">-</text>
<text x="103.4" y="231" transform="rotate(-90 103.4 231)">+</text>
<text x="106.9" y="231" transform="rotate(-90 106.9 231)">sig</text>
<text x="34.9" y="235.5" transform="rotate(-90 34.9 235.5)">1</text>
<text x="38.5" y="235.5" transform="rotate(-90 38.5 235.5)">2</text>
<text x="42" y="235.5" transform="rotate(-90 42 235.5)">3</text>
<text x="45.5" y="235.5" transform="rotate(-90 45.5 235.5)">1</text>
<text x="49" y="235.5" transform="rotate(-90 49 235.5)">2</text>
<text x="52.6" y="235.5" transform="rotate(-90 52.6 235.5)">3</text>
<text x="56.1" y="235.5" transform="rotate(-90 56.1 235.5)">1</text>
<text x="59.6" y="235.5" transform="rotate(-90 59.6 235.5)">2</text>
<text x="63.1" y="235.5" transform="rotate(-90 63.1 235.5)">3</text>
<text x="66.7" y="235.5" transform="rotate(-90 66.7 235.5)">1</text>
<text x="70.2" y="235.5" transform="rotate(-90 70.2 235.5)">2</text>
<text x="73.7" y="235.5" transform="rotate(-90 73.7 235.5)">3</text>
<text x="77.3" y="235.5" transform="rotate(-90 77.3 235.5)">1</text>
<text x="80.8" y="235.5" transform="rotate(-90 80.8 235.5)">2</text>
<text x="84.3" y="235.5" transform="rotate(-90 84.3 235.5)">3</text>
<text x="87.8" y="235.5" transform="rotate(-90 87.8 235.5)">1</text>
<text x="91.4" y="235.5" transform="rotate(-90 91.4 235.5)">2</text>
<text x="94.9" y="235.5" transform="rotate(-90 94.9 235.5)">3</text>
<text x="98.4" y="235.5" transform="rotate(-90 98.4 235.5)">1</text>
<text x="102" y="235.5" transform="rotate(-90 102 235.5)">2</text>
<text x="105.5" y="235.5" transform="rotate(-90 105.5 235.5)">3</text>
<text x="151.4" y="236.6">1</text>
<text x="155.9" y="238.1">VCC</text>
<text x="174.6" y="238.1">NC</text>
<text x="181.7" y="236.6">6</text>
<text x="151.4" y="240.2">2</text>
<text x="151.4" y="243.7">3</text>
<text x="155.9" y="241.6">IN</text>
<text x="155.9" y="245.1">GND</text>
<text x="171.8" y="241.6">COM</text>
<text x="174.3" y="245.1">NO</text>
<text x="181.7" y="243.7">4</text>
<text x="181.7" y="240.2">5</text>
<text x="151.4" y="254.3">1</text>
<text x="151.4" y="257.8">2</text>
<text x="155.9" y="255.7">VCC</text>
<text x="174.6" y="255.7">NC</text>
<text x="181.7" y="257.8">5</text>
<text x="181.7" y="254.3">6</text>
<text x="151.4" y="261.3">3</text>
<text x="155.9" y="259.2">IN</text>
<text x="155.9" y="262.7">GND</text>
<text x="171.8" y="259.2">COM</text>
<text x="174.3" y="262.7">NO</text>
<text x="181.7" y="261.3">4</text>
</g>
</svg>
